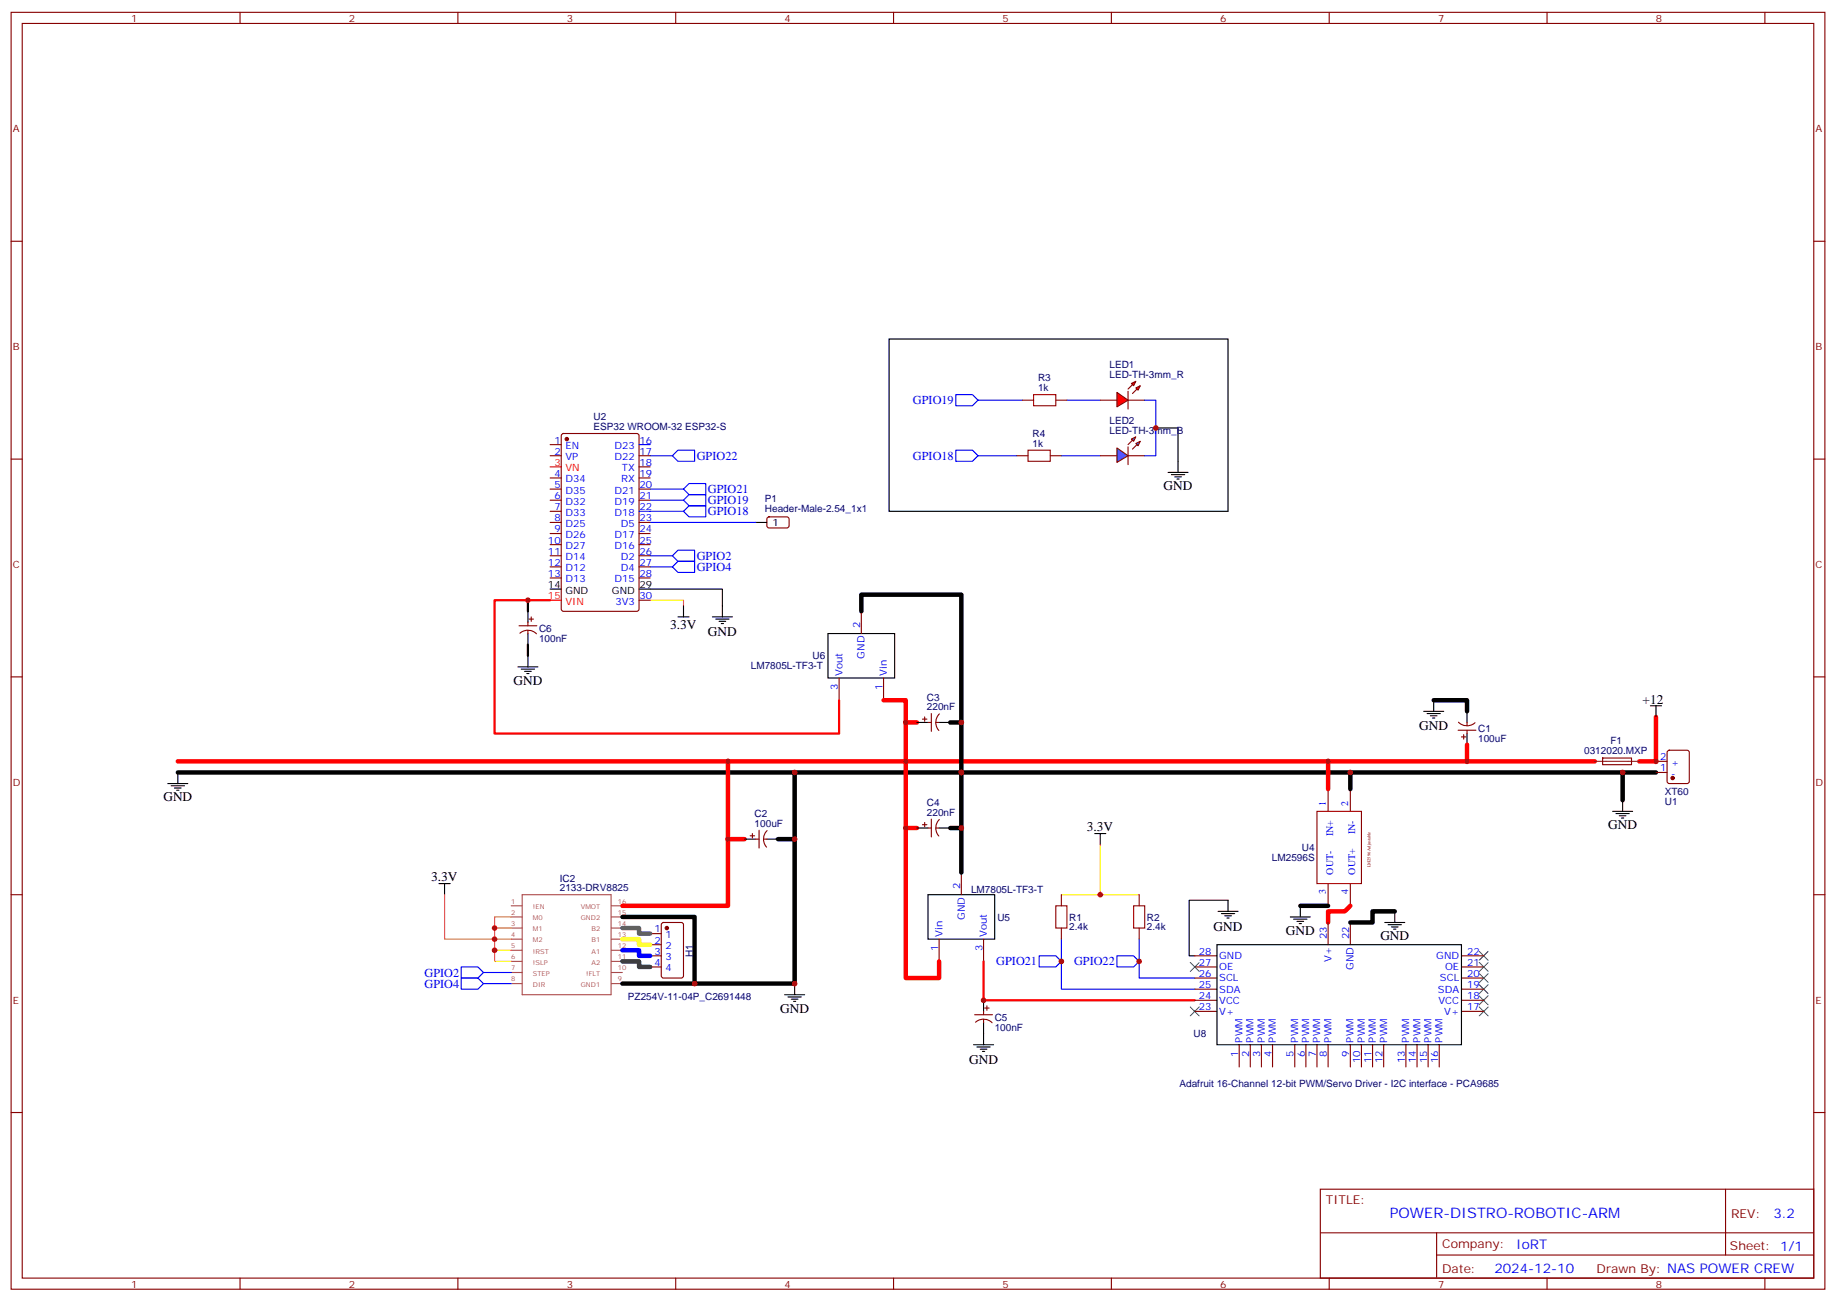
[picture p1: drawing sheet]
<svg xmlns="http://www.w3.org/2000/svg" width="583mm" height="413mm" viewBox="0 0 583 413" stroke-linecap="round" stroke-linejoin="round" font-family="sans-serif">
<g fill="none" stroke="#870000" stroke-width=".35">
<path d="M3.5 3.9h575.8v405.4h-575.8zM7.1 7.4h568.6v398.3h-568.6zM76.2 3.9v3.5M145.3 3.9v3.5M214.5 3.9v3.5M283.6 3.9v3.5M352.8 3.9v3.5M421.9 3.9v3.5M491.1 3.9v3.5M560.2 3.9v3.5M3.5 76.6h3.6M575.7 76.6h3.6"/>
<path d="M3.5 145.7h3.6M575.7 145.7h3.6M243.7 164.3l.4-.2h5.9l.5 .7-.1 2.4-.6 .4-6-.1-.4-.6v-2.1zM164.7 198.6h5.7M167.6 197.6v1M167.9 196.5h1.4M168.6 195.8v1.4M273.4 194.1v7M3.5 214.9h3.6M165 201a3.8 3.8 0 0 1 5.3 .2M167.6 200.1v1M266.3 215.2v7.1"/>
<path d="M280.5 215.2v7.1M575.7 214.9h3.6M292.8 228.3h1.4M293.5 227.6v1.4M294.6 229.3h1M295.6 226.5v5.7M297 229.3h1.1M298.2 226.6a3.8 3.8 0 0 0-.2 5.3M462.8 231.8h5.7M463 229.3a3.8 3.8 0 0 0 5.2 .1M463.9 233.9h1.4M464.6 233.2v1.4"/>
<path d="M465.7 229.3v1.1M465.7 231.8v1.1M529.4 238.4l.5-.2h5.6l.7 .4v9.4l-.4 .7h-5.9l-.7-.4v-9.4zM421.6 250.5v7.1M428.6 250.5v7.1M508.7 240.6h9.1l.1 2.1h-9.2zM525.6 245.2h3.6M525.6 241.7h3.6M238.1 265.3h1.4M238.8 264.6v1.4M239.9 266.4h1M240.9 263.6v5.6"/>
<path d="M242.4 266.4h1M243.5 263.7a3.8 3.8 0 0 0-.2 5.2M292.8 261.8h1.4M293.5 261.1v1.4M294.6 262.9h1M295.6 260v5.7M297 262.9h1.1M298.2 260.1a3.8 3.8 0 0 0-.2 5.3M305.2 277v7M3.5 284h3.6M206.4 296.4h3.5M206.4 299.9h3.5"/>
<path d="M210.1 293l.5-.2h5.7l.6 .5 .1 16.5-.5 .6-5.9 .1-.6-.5-.1-16.5zM298.1 298.1v7.1M312.2 298.1v7.1M336.9 284v3.5M336.9 294.6v3.5M361.6 284v3.5M361.6 294.6v3.5M421.6 280.5v7M421.6 292.8v7.1M428.6 280.5v7M428.6 292.8v7.1M575.7 284h3.6"/>
<path d="M206.4 307h3.5M206.4 303.4h3.5M313.3 319.3v1.4M379.2 317.5h7.1M379.2 314h7.1M379.2 310.5h7.1M379.2 307h7.1M379.2 303.4h7.1M463.9 317.5h7.1M463.9 314h7.1M463.9 310.5h7.1M463.9 307h7.1"/>
<path d="M463.9 303.4h7.1M309.4 322.1h5.6M309.7 324.5a3.8 3.8 0 0 1 5.2 .2M312.2 321.1v1M312.2 323.5v1.1M312.6 320h1.4M379.2 321.1h7.1M393.3 331.6v7.1M396.9 331.6v7.1M400.4 331.6v7.1M403.9 331.6v7.1M411 331.6v7.1"/>
<path d="M414.5 331.6v7.1M418 331.6v7.1M421.6 331.6v7.1M428.6 331.6v7.1M432.2 331.6v7.1M435.7 331.6v7.1M439.2 331.6v7.1M446.3 331.6v7.1M449.8 331.6v7.1M453.3 331.6v7.1M456.8 331.6v7.1M463.9 321.1h7.1"/>
<path d="M3.5 353.2h3.6M575.7 353.2h3.6M419.1 377.5h156.6v28.2h-156.6zM547.7 377.5v20.9M419.1 391.4h156.5M456 398.4h119.6M456 391.4v14.1M76.2 405.7v3.6M145.3 405.7v3.6M214.5 405.7v3.6M283.6 405.7v3.6M352.8 405.7v3.6"/>
<path d="M421.9 405.7v3.6M491.1 405.7v3.6M560.2 405.7v3.6"/>
</g>
<path d="M280.5 222.3h7v88.2h10.6v-5.3M287.5 229.3h3.5M465.7 236.4v5.3M525.6 227.6v14.1h-5.3M56.4 241.7h449.8M231.1 241.7v45.8h-33.5M421.6 241.7v8.8M231.1 266.4h5.3M287.5 262.9h3.5M428.6 287.5l-1.7 1.8h-5.3v3.5" fill="none" stroke="#f00" stroke-width="1.4"/>
<path d="M273.4 194.1v-5.3h31.8v88.2M301.6 229.3h3.6M455.1 222.3h10.6v3.5M56.4 245.2h469.2M252.2 245.2v67h-54.6M428.6 245.2v5.3M515.1 245.2v8.8M246.9 266.4h5.3M301.6 262.9h3.6M197.6 291.1h22.9v21.1M412.7 287.5h8.9" fill="none" stroke="#000" stroke-width="1.4"/>
<g fill="none" stroke="#000" stroke-width=".35">
<path d="M366.9 135.9h7v14.1M370.8 150h6.3M371.8 150.7h4.3M372.9 151.4h2.1M373.6 152.1h.7M239.9 165.8h3.5M167.6 194.1v3.5M226.1 195.8h6.4M227.2 196.5h4.2M228.2 197.2h2.2M229 197.9h.7M229.3 192.3v3.5"/>
<path d="M164.4 211.7h6.3M165.5 212.4h4.2M166.5 213.1h2.1M167.2 213.8h.7M167.6 201.1v3.5M167.6 208.2v3.5M262.8 201.1h21.2v14.1h-21.2zM291 229.3h3.6M298.1 229.3h3.5M451.9 225.8h6.4M453 226.5h4.2M454 227.2h2.1"/>
<path d="M454.7 227.9h.7M455.1 222.3v3.5M465.7 225.8v3.5M465.7 232.9v3.5M523.9 224h3.5M525.6 224v3.6M53.3 248.7h6.3M54.3 249.4h4.3M55.4 250.2h2.1M56.1 250.9h.7M56.4 245.2v3.5M511.9 257.6h6.3"/>
<path d="M512.9 258.3h4.3M514 259h2.1M514.7 259.7h.7M515.1 254v3.6M236.4 266.4h3.5M243.4 266.4h3.5M291 262.9h3.6M298.1 262.9h3.5M347.5 264.6h3.5M349.2 264.6v3.5M139.3 280.5h3.6M141.1 280.5v3.5"/>
<path d="M294.6 284h21.1v14.1h-21.1zM386.3 299.9h77.6v31.7h-77.6zM386.6 289.3h6.4M387.7 290h4.2M388.8 290.7h2.1M389.5 291.4h.7M389.8 289.3v-3.5h-12.3v17.6h1.7M249.1 315.8h6.3M250.1 316.5h4.3M251.2 317.2h2.1M251.9 317.9h.7M252.2 312.2v3.6"/>
<path d="M312.2 317.5v3.6M309 331.6h6.4M310.1 332.4h4.2M311.1 333.1h2.2M311.9 333.8h.7M312.2 324.6v7"/>
</g>
<g fill="none" stroke="#a64a4a" stroke-width=".35">
<path d="M162.3 287.5h3.4M162.3 291.1h3.4M162.3 294.6h3.4M162.3 298.1h3.4M165.7 284h28.3v31.8h-28.3zM194.1 287.5h3.5M194.1 291.1h3.5M194.1 294.6h3.5M194.1 298.1h3.5M162.3 301.7h3.4M162.3 305.2h3.4M162.3 308.7h3.4"/>
<path d="M162.3 312.2h3.4M194.1 301.7h3.5M194.1 305.2h3.5M194.1 308.7h3.5M194.1 312.2h3.5"/>
</g>
<path d="M349.2 268.1v15.9M141.1 284v14.1h21.2M157 294.6h5.3M162.3 291.1h-5.3v14.1h5.3M336.9 284h24.7M157 301.7h5.3" fill="none" stroke="#f90" stroke-width=".35"/>
<path d="M174.6 190.5h-17.6v42.4h109.3v-10.6M312.2 305.2v12.3h67" fill="none" stroke="#f00" stroke-width=".71"/>
<path d="M167.6 190.5v3.6M167.6 204.6v3.6" fill="none" stroke="#000" stroke-width=".71"/>
<g fill="none" stroke="#00f" stroke-width=".35">
<path d="M303.4 125.3h5.3l1.7 1.7-1.7 1.8h-5.3zM310.4 127h14.2M338.7 127h10.5M206.4 155.3h10.6M206.4 144.7h7M206.4 158.8h10.6M213.4 144.7l1.8-1.8h5.3v3.5h-5.3zM217 155.3l1.7-1.8h5.3v3.5h-5.3zM217 158.8l1.7-1.8h5.3v3.5h-5.3zM303.4 142.9h5.3l1.7 1.8-1.7 1.7h-5.3zM310.4 144.7h12.4M336.9 144.7h12.3"/>
<path d="M206.4 180h7M206.4 176.4h7M206.4 165.8h33.5M206.4 162.3h10.6M213.4 176.4l1.8-1.7h5.3v3.5h-5.3zM213.4 180l1.8-1.8h5.3v3.5h-5.3zM217 162.3l1.7-1.8h5.3v3.6h-5.3zM336.9 298.1v15.9h42.3M361.6 298.1v12.4h17.6M146.4 307h5.3l1.8 1.7-1.8 1.8h-5.3zM146.4 310.5h5.3l1.8 1.7-1.8 1.8h-5.3zM153.5 308.7h8.8"/>
<path d="M153.5 312.2h8.8M329.8 303.4h5.3l1.8 1.8-1.8 1.8h-5.3zM354.5 303.4h5.3l1.8 1.8-1.8 1.8h-5.3z"/>
</g>
<g fill="none" stroke="#3c3" stroke-width=".35">
<path d="M377.8 319.7l2.8 2.8M377.8 305.5l2.8 2.9M380.6 319.7l-2.8 2.8M380.6 305.5l-2.8 2.9M469.5 302l2.9 2.8M469.5 305.5l2.9 2.9M469.5 309.1l2.9 2.8M469.5 312.6l2.9 2.8M469.5 316.1l2.9 2.8M469.5 319.7l2.9 2.8M472.4 302l-2.9 2.8M472.4 305.5l-2.9 2.9"/>
<path d="M472.4 309.1l-2.9 2.8M472.4 312.6l-2.9 2.8M472.4 316.1l-2.9 2.8M472.4 319.7l-2.9 2.8"/>
</g>
<path d="M418 257.6h14.2v22.9h-14.2zM335.1 287.5h3.6v7.1h-3.6zM359.8 287.5h3.6v7.1h-3.6z" fill="none" stroke="#a10000" stroke-width=".35"/>
<path d="M506.2 241.7h14.1" fill="none" stroke="#8c2424" stroke-width=".35"/>
<g fill="#870000" stroke="#870000" stroke-width=".35">
<circle cx="530.9" cy="247" r=".53"/>
<circle cx="211.7" cy="294.6" r=".53"/>
</g>
<path d="M197.6 305.2h5.2v1.8h3.6" fill="none" stroke="#008700" stroke-width="1.4"/>
<path d="M197.6 301.7h5.2v1.7h3.6" fill="none" stroke="#00f" stroke-width="1.4"/>
<path d="M197.6 298.1h5.2v1.8h3.6" fill="none" stroke="#ff0" stroke-width="1.4"/>
<path d="M197.6 294.6h5.2v1.8h3.6" fill="none" stroke="#666" stroke-width="1.4"/>
<g fill="#f00" stroke="#870000" stroke-width=".35">
<path d="M354.5 124.6l3.6 2.4-3.6 2.2z"/>
<path d="M358.1 124.2v5.7z"/>
</g>
<g fill="#870000" stroke="#870000" stroke-width=".35">
<path d="M358.1 123.5l1.4-1.4z"/>
<path d="M359.5 124.9l1.4-1.4z"/>
</g>
<g fill="#f00" stroke="#870000" stroke-width=".35">
<path d="M359.1 121.7l1.4-.7-.7 1.4z"/>
<path d="M360.5 123.2l1.4-.8-.7 1.5z"/>
</g>
<path d="M349.2 127h5.3M358.1 127h5.3M349.2 144.7h5.3M358.1 144.7h5.3" fill="none" stroke="#870000" stroke-width=".35"/>
<g fill="#09f" stroke="#870000" stroke-width=".35">
<path d="M360.5 140.8l1.4-.7-.7 1.4z"/>
<path d="M359.1 139.4l1.4-.7-.7 1.4z"/>
</g>
<g fill="#870000" stroke="#870000" stroke-width=".35">
<path d="M359.5 142.6l1.4-1.5z"/>
<path d="M358.1 141.1l1.4-1.4z"/>
</g>
<path d="M358.1 141.9v5.6z" fill="#f00" stroke="#870000" stroke-width=".35"/>
<path d="M354.5 142.2l3.6 2.5-3.6 2.1z" fill="#09f" stroke="#870000" stroke-width=".35"/>
<path d="M328.1 125.3h7v3.5h-7zM326.3 142.9h7.1v3.5h-7.1z" fill="none" stroke="#a10000" stroke-width=".35"/>
<g fill="none" stroke="#870000" stroke-width=".35">
<path d="M178.4 137.8l.5-.2h23.2l.7 .4v55.4l-.4 .6-23.5 .1-.7-.5v-55.3zM324.6 127h3.5M335.1 127h3.6M174.6 144.7h3.6M174.6 141.1h3.6M174.6 151.7h3.6M174.6 155.3h3.6M174.6 158.8h3.6M202.8 144.7h3.6M202.8 151.7h3.6M202.8 155.3h3.6M202.8 158.8h3.6"/>
<path d="M202.8 148.2h3.6M322.8 144.7h3.5M333.4 144.7h3.5M174.6 162.3h3.6M174.6 165.8h3.6M174.6 169.4h3.6M174.6 172.9h3.6M174.6 176.4h3.6M174.6 180h3.6M202.8 165.8h3.6M202.8 169.4h3.6M202.8 172.9h3.6"/>
<path d="M202.8 176.4h3.6M202.8 180h3.6M174.6 183.5h3.6M202.8 183.5h3.6M202.8 190.5h3.6"/>
</g>
<path d="M363.4 127h3.5v17.7h-3.5M202.8 141.1h3.6M202.8 162.3h3.6" fill="none" stroke="#00f" stroke-width=".35"/>
<circle cx="179.9" cy="139.4" r=".53" fill="#870000" stroke="#870000" stroke-width=".35"/>
<path d="M174.6 148.2h3.6M174.6 190.5h3.6" fill="none" stroke="#f00" stroke-width=".35"/>
<g fill="none" stroke="#000" stroke-width=".35">
<path d="M282.2 107.6h107.6v54.7h-107.6zM174.6 187h3.6M202.8 187h26.5v5.3M215.2 195.8h3.5M217 192.3v3.5M409.6 291.1h6.3M410.6 291.8h4.3M411.7 292.5h2.1M412.4 293.2h.7M412.7 287.5v3.6M439.6 292.8h6.3M440.6 293.5h4.3"/>
<path d="M441.7 294.3h2.1M442.4 295h.7M442.7 289.3v3.5"/>
</g>
<path d="M206.4 190.5h10.6v1.8" fill="none" stroke="#f90" stroke-width=".35"/>
<path d="M442.7 289.3h-7v3.5h-7.1" fill="none" stroke="#000" stroke-width="1.4"/>
<g fill="#c00">
<circle cx="515.1" cy="245.2" r=".88"/>
<circle cx="287.5" cy="262.9" r=".88"/>
<circle cx="305.2" cy="262.9" r=".88"/>
<circle cx="231.1" cy="266.4" r=".88"/>
<circle cx="252.2" cy="266.4" r=".88"/>
<circle cx="220.5" cy="312.2" r=".88"/>
<circle cx="157" cy="298.1" r=".88"/>
<circle cx="157" cy="294.6" r=".88"/>
<circle cx="157" cy="301.7" r=".88"/>
<circle cx="305.2" cy="245.2" r=".88"/>
<circle cx="287.5" cy="229.3" r=".88"/>
<circle cx="305.2" cy="229.3" r=".88"/>
<circle cx="252.2" cy="245.2" r=".88"/>
<circle cx="252.2" cy="312.2" r=".88"/>
<circle cx="336.9" cy="305.2" r=".88"/>
<circle cx="361.6" cy="305.2" r=".88"/>
<circle cx="349.3" cy="284" r=".88"/>
<circle cx="312.2" cy="317.5" r=".88"/>
<circle cx="428.6" cy="245.2" r=".88"/>
<circle cx="421.6" cy="241.7" r=".88"/>
<circle cx="231.1" cy="241.7" r=".88"/>
<circle cx="287.5" cy="241.7" r=".88"/>
<circle cx="465.7" cy="241.7" r=".88"/>
<circle cx="525.6" cy="241.7" r=".88"/>
<circle cx="366.9" cy="135.9" r=".88"/>
<circle cx="167.6" cy="190.5" r=".88"/>
</g>
<text font-size="4.6" fill="#00f" x="441.2" y="386.5">POWER-DISTRO-ROBOTIC-ARM</text>
<g font-size="4.2">
<text x="369.4" y="155.6">GND</text>
<text x="212.8" y="199.8">3.3V</text>
<text x="224.7" y="201.9">GND</text>
<text x="163" y="217.3">GND</text>
<text x="521.4" y="223.3">+12</text>
<text x="450.5" y="231.9">GND</text>
<text x="51.9" y="254.4">GND</text>
<text x="345" y="263.9">3.3V</text>
<text x="510.5" y="263.2">GND</text>
<text x="136.9" y="279.8">3.3V</text>
<text x="385.2" y="295.4">GND</text>
<text x="408.2" y="296.7">GND</text>
<text x="438.1" y="298.5">GND</text>
<text x="247.6" y="321.4">GND</text>
<text x="307.6" y="337.7">GND</text>
</g>
<g font-size="4.2" fill="#00f">
<text x="562.9" y="386.8">3.2</text>
<text x="481.3" y="396.3">IoRT</text>
<text x="474.4" y="404.1">2024-12-10</text>
</g>
<g font-size="3.9" fill="#00f">
<text x="289.8" y="128.3">GPIO19</text>
<text x="221.2" y="145.9">GPIO22</text>
<text x="289.8" y="145.9">GPIO18</text>
<text x="224.7" y="156.5">GPIO21</text>
<text x="224.7" y="160.1">GPIO19</text>
<text x="224.7" y="163.6">GPIO18</text>
<text x="221.2" y="177.7">GPIO2</text>
<text x="221.2" y="181.2">GPIO4</text>
<text x="134.8" y="310">GPIO2</text>
<text x="316.3" y="306.5">GPIO21</text>
<text x="341" y="306.5">GPIO22</text>
<text x="134.8" y="313.5">GPIO4</text>
</g>
<g font-size="3.9" fill="#800">
<text x="420.9" y="382.1">TITLE:</text>
<text x="549.5" y="386.8">REV:</text>
<text x="457.8" y="396.3">Company:</text>
<text x="549.1" y="396.9">Sheet: 1/1</text>
<text x="457.8" y="404">Date:</text>
<text x="506.8" y="404.1">Drawn By: NAS POWER CREW</text>
</g>
<g font-size="3.2" fill="#800">
<text x="41.6" y="6.9">1</text>
<text x="110.8" y="6.9">2</text>
<text x="179.9" y="6.9">3</text>
<text x="249.1" y="6.9">4</text>
<text x="318.2" y="6.9">5</text>
<text x="387.3" y="6.9">6</text>
<text x="456.5" y="6.9">7</text>
<text x="525.6" y="6.9">8</text>
<text x="4.1" y="42">A</text>
<text x="576.3" y="42">A</text>
<text x="4.1" y="111.2">B</text>
<text x="576.3" y="111.2">B</text>
<text x="4.1" y="180.3">C</text>
<text x="576.3" y="180.3">C</text>
<text x="4.1" y="249.4">D</text>
<text x="576.3" y="249.4">D</text>
<text x="4.1" y="318.6">E</text>
<text x="576.3" y="318.6">E</text>
<text x="41.6" y="408.7">1</text>
<text x="110.8" y="408.7">2</text>
<text x="179.9" y="408.7">3</text>
<text x="249.1" y="408.7">4</text>
<text x="318.2" y="408.7">5</text>
<text x="387.3" y="408.7">6</text>
<text x="456.5" y="408.7">7</text>
<text x="525.6" y="408.7">8</text>
</g>
<g font-size="3.2" fill="#000080">
<text x="352.2" y="120">LED-TH-3mm_R</text>
<text x="352.2" y="116.8">LED1</text>
<text x="329.5" y="124.2">1k</text>
<text x="329.5" y="121">R3</text>
<text x="188.4" y="136.5">ESP32 WROOM-32 ESP32-S</text>
<text x="188.4" y="133.3">U2</text>
<text x="352.2" y="137.6">LED-TH-3mm_B</text>
<text x="352.2" y="134.4">LED2</text>
<text x="327.7" y="141.9">1k</text>
<text x="327.7" y="138.7">R4</text>
<text x="242.8" y="159.3">P1</text>
<text x="242.8" y="162.5">Header-Male-2.54_1x1</text>
<text x="171.1" y="203.7">100nF</text>
<text x="171.1" y="200.6">C6</text>
<text x="257.9" y="209.3">U6</text>
<text x="238.3" y="212.5">LM7805L-TF3-T</text>
<text x="294.2" y="225.5">220nF</text>
<text x="294.2" y="222.4">C3</text>
<text x="469.2" y="232.3">C1</text>
<text x="469.2" y="235.4">100uF</text>
<text x="502.9" y="239.3">0312020.MXP</text>
<text x="511.2" y="236.2">F1</text>
<text x="294.2" y="255.9">C4</text>
<text x="528.5" y="252.4">XT60</text>
<text x="528.5" y="255.6">U1</text>
<text x="239.5" y="262.5">100uF</text>
<text x="239.5" y="259.3">C2</text>
<text x="294.2" y="259">220nF</text>
<text x="403.7" y="273.3">LM2596S</text>
<text x="413.3" y="270.2">U4</text>
<text x="177.7" y="279.9">IC2</text>
<text x="177.7" y="283">2133-DRV8825</text>
<text x="308.2" y="283.4">LM7805L-TF3-T</text>
<text x="316.6" y="292.3">U5</text>
<text x="339.4" y="292.3">R1</text>
<text x="364.1" y="292.3">R2</text>
<text x="339.4" y="295.4">2.4k</text>
<text x="364.1" y="295.4">2.4k</text>
<text x="219.9" y="303.8" transform="rotate(-90 219.9 303.8)">H1</text>
<text x="199.3" y="317.5">PZ254V-11-04P_C2691448</text>
<text x="315.7" y="324">C5</text>
<text x="315.7" y="327.1">100nF</text>
<text x="378.9" y="329.3">U8</text>
<text x="374.4" y="345.2">Adafruit 16-Channel 12-bit PWM/Servo Driver - I2C interface - PCA9685</text>
</g>
<g font-size="3.2" fill="#00f">
<text x="176" y="140.8">1</text>
<text x="179.5" y="142.6">EN</text>
<text x="195.1" y="142.6">D23</text>
<text x="203" y="140.8">16</text>
<text x="176" y="144.3">2</text>
<text x="179.5" y="146.1">VP</text>
<text x="195.1" y="146.1">D22</text>
<text x="197.4" y="149.6">TX</text>
<text x="203" y="144.3">17</text>
<text x="203" y="147.8">18</text>
<text x="176" y="151.4">4</text>
<text x="176" y="154.9">5</text>
<text x="179.5" y="153.1">D34</text>
<text x="197.2" y="153.1">RX</text>
<text x="203" y="151.4">19</text>
<text x="203" y="154.9">20</text>
<text x="176" y="158.4">6</text>
<text x="176" y="162">7</text>
<text x="179.5" y="156.7">D35</text>
<text x="179.5" y="160.2">D32</text>
<text x="195.1" y="156.7">D21</text>
<text x="195.1" y="160.2">D19</text>
<text x="203" y="158.4">21</text>
<text x="203" y="162">22</text>
<text x="176" y="165.5">8</text>
<text x="179.5" y="163.7">D33</text>
<text x="179.5" y="167.3">D25</text>
<text x="195.1" y="163.7">D18</text>
<text x="197.1" y="167.3">D5</text>
<text x="203" y="165.5">23</text>
<text x="173.9" y="172.5">10</text>
<text x="176" y="169">9</text>
<text x="179.5" y="170.8">D26</text>
<text x="195.1" y="170.8">D17</text>
<text x="203" y="169">24</text>
<text x="203" y="172.5">25</text>
<text x="173.9" y="176.1">11</text>
<text x="173.9" y="179.6">12</text>
<text x="179.5" y="174.3">D27</text>
<text x="179.5" y="177.8">D14</text>
<text x="195.1" y="174.3">D16</text>
<text x="197.1" y="177.8">D2</text>
<text x="203" y="179.6">27</text>
<text x="203" y="176.1">26</text>
<text x="173.9" y="183.1">13</text>
<text x="179.5" y="181.4">D12</text>
<text x="179.5" y="184.9">D13</text>
<text x="195.1" y="184.9">D15</text>
<text x="197.1" y="181.4">D4</text>
<text x="203" y="183.1">28</text>
<text x="195.3" y="191.9">3V3</text>
<text x="203" y="190.2">30</text>
<text x="273" y="199.4" transform="rotate(-90 273 199.4)">2</text>
<text x="274.5" y="209.1" transform="rotate(-90 274.5 209.1)">GND</text>
<text x="267.4" y="214.5" transform="rotate(-90 267.4 214.5)">Vout</text>
<text x="281.5" y="214.5" transform="rotate(-90 281.5 214.5)">Vin</text>
<text x="266" y="219" transform="rotate(-90 266 219)">3</text>
<text x="280.1" y="219" transform="rotate(-90 280.1 219)">1</text>
<text x="527" y="244.9">1</text>
<text x="527" y="241.3">2</text>
<text x="530.5" y="243.1">+</text>
<text x="530.5" y="246.6">-</text>
<text x="420.9" y="255.8" transform="rotate(-90 420.9 255.8)">1</text>
<text x="427.9" y="255.8" transform="rotate(-90 427.9 255.8)">2</text>
<text x="423.2" y="265.5" transform="rotate(-90 423.2 265.5)">IN+</text>
<text x="430.2" y="264.8" transform="rotate(-90 430.2 264.8)">IN-</text>
<text x="423.2" y="277.7" transform="rotate(-90 423.2 277.7)">OUT-</text>
<text x="430.2" y="277.7" transform="rotate(-90 430.2 277.7)">OUT+</text>
<text x="304.8" y="282.3" transform="rotate(-90 304.8 282.3)">2</text>
<text x="420.9" y="283.8" transform="rotate(-90 420.9 283.8)">3</text>
<text x="427.9" y="283.8" transform="rotate(-90 427.9 283.8)">4</text>
<text x="306.2" y="292" transform="rotate(-90 306.2 292)">GND</text>
<text x="207.7" y="296">1</text>
<text x="207.7" y="299.5">2</text>
<text x="211.2" y="297.8">1</text>
<text x="299.2" y="297.4" transform="rotate(-90 299.2 297.4)">Vin</text>
<text x="313.3" y="297.4" transform="rotate(-90 313.3 297.4)">Vout</text>
<text x="421.2" y="298.1" transform="rotate(-90 421.2 298.1)">23</text>
<text x="428.3" y="298.1" transform="rotate(-90 428.3 298.1)">22</text>
<text x="207.7" y="303.1">3</text>
<text x="211.2" y="301.3">2</text>
<text x="211.2" y="304.8">3</text>
<text x="297.7" y="301.9" transform="rotate(-90 297.7 301.9)">1</text>
<text x="311.9" y="301.9" transform="rotate(-90 311.9 301.9)">3</text>
<text x="380.5" y="303.1">28</text>
<text x="387" y="304.5">GND</text>
<text x="422.6" y="305.4" transform="rotate(-90 422.6 305.4)">V+</text>
<text x="455.9" y="304.5">GND</text>
<text x="465.7" y="303.1">22</text>
<text x="207.7" y="306.6">4</text>
<text x="211.2" y="308.4">4</text>
<text x="380.5" y="310.1">26</text>
<text x="380.5" y="306.6">27</text>
<text x="387" y="311.5">SCL</text>
<text x="387" y="308">OE</text>
<text x="429.7" y="307.9" transform="rotate(-90 429.7 307.9)">GND</text>
<text x="457" y="311.5">SCL</text>
<text x="458.7" y="308">OE</text>
<text x="465.7" y="310.1">20</text>
<text x="465.7" y="306.6">21</text>
<text x="380.5" y="317.2">24</text>
<text x="380.5" y="313.7">25</text>
<text x="387" y="315.1">SDA</text>
<text x="456.4" y="315.1">SDA</text>
<text x="465.7" y="317.2">18</text>
<text x="465.7" y="313.7">19</text>
<text x="380.5" y="320.7">23</text>
<text x="387" y="322.1">V+</text>
<text x="387" y="318.6">VCC</text>
<text x="456.6" y="318.6">VCC</text>
<text x="458.4" y="322.1">V+</text>
<text x="465.7" y="320.7">17</text>
<text x="393" y="335.4" transform="rotate(-90 393 335.4)">1</text>
<text x="394.4" y="330.9" transform="rotate(-90 394.4 330.9)">PWM</text>
<text x="396.5" y="335.4" transform="rotate(-90 396.5 335.4)">2</text>
<text x="397.9" y="330.9" transform="rotate(-90 397.9 330.9)">PWM</text>
<text x="400" y="335.4" transform="rotate(-90 400 335.4)">3</text>
<text x="401.5" y="330.9" transform="rotate(-90 401.5 330.9)">PWM</text>
<text x="403.6" y="335.4" transform="rotate(-90 403.6 335.4)">4</text>
<text x="405" y="330.9" transform="rotate(-90 405 330.9)">PWM</text>
<text x="410.6" y="335.4" transform="rotate(-90 410.6 335.4)">5</text>
<text x="412" y="330.9" transform="rotate(-90 412 330.9)">PWM</text>
<text x="414.2" y="335.4" transform="rotate(-90 414.2 335.4)">6</text>
<text x="415.6" y="330.9" transform="rotate(-90 415.6 330.9)">PWM</text>
<text x="417.7" y="335.4" transform="rotate(-90 417.7 335.4)">7</text>
<text x="419.1" y="330.9" transform="rotate(-90 419.1 330.9)">PWM</text>
<text x="421.2" y="335.4" transform="rotate(-90 421.2 335.4)">8</text>
<text x="422.6" y="330.9" transform="rotate(-90 422.6 330.9)">PWM</text>
<text x="428.3" y="335.4" transform="rotate(-90 428.3 335.4)">9</text>
<text x="429.7" y="330.9" transform="rotate(-90 429.7 330.9)">PWM</text>
<text x="433.2" y="330.9" transform="rotate(-90 433.2 330.9)">PWM</text>
<text x="436.7" y="330.9" transform="rotate(-90 436.7 330.9)">PWM</text>
<text x="440.3" y="330.9" transform="rotate(-90 440.3 330.9)">PWM</text>
<text x="447.3" y="330.9" transform="rotate(-90 447.3 330.9)">PWM</text>
<text x="450.8" y="330.9" transform="rotate(-90 450.8 330.9)">PWM</text>
<text x="454.4" y="330.9" transform="rotate(-90 454.4 330.9)">PWM</text>
<text x="457.9" y="330.9" transform="rotate(-90 457.9 330.9)">PWM</text>
<text x="431.8" y="337.4" transform="rotate(-90 431.8 337.4)">10</text>
<text x="435.3" y="337.4" transform="rotate(-90 435.3 337.4)">11</text>
<text x="438.9" y="337.4" transform="rotate(-90 438.9 337.4)">12</text>
<text x="445.9" y="337.4" transform="rotate(-90 445.9 337.4)">13</text>
<text x="449.4" y="337.4" transform="rotate(-90 449.4 337.4)">14</text>
<text x="453" y="337.4" transform="rotate(-90 453 337.4)">15</text>
<text x="456.5" y="337.4" transform="rotate(-90 456.5 337.4)">16</text>
</g>
<g font-size="3.2" fill="#f00">
<text x="176" y="147.8">3</text>
<text x="179.5" y="149.6">VN</text>
<text x="173.9" y="190.2">15</text>
<text x="179.5" y="191.9">VIN</text>
</g>
<g font-size="3.2">
<text x="245.2" y="166.9">1</text>
<text x="173.9" y="186.7">14</text>
<text x="179.5" y="188.4">GND</text>
<text x="194.3" y="188.4">GND</text>
<text x="203" y="186.7">29</text>
</g>
<g font-size="2.1" fill="#a54b4b">
<text x="162.3" y="286.9">1</text>
<text x="196.1" y="286.9">16</text>
<text x="162.3" y="290.4">2</text>
<text x="162.3" y="293.9">3</text>
<text x="169.2" y="288.6">!EN</text>
<text x="169.2" y="292.1">M0</text>
<text x="184.4" y="292.1">GND2</text>
<text x="184.4" y="288.6">VMOT</text>
<text x="196.1" y="293.9">14</text>
<text x="196.1" y="290.4">15</text>
<text x="162.3" y="297.4">4</text>
<text x="169.2" y="295.6">M1</text>
<text x="169.2" y="299.2">M2</text>
<text x="187.8" y="299.2">B1</text>
<text x="187.8" y="295.6">B2</text>
<text x="196.1" y="297.4">13</text>
<text x="162.3" y="301">5</text>
<text x="162.3" y="304.5">6</text>
<text x="169.2" y="302.7">!RST</text>
<text x="187.8" y="302.7">A1</text>
<text x="196.1" y="304.5">11</text>
<text x="196.1" y="301">12</text>
<text x="162.3" y="308">7</text>
<text x="162.3" y="311.5">8</text>
<text x="169.2" y="306.2">!SLP</text>
<text x="169.2" y="309.8">STEP</text>
<text x="186" y="309.8">!FLT</text>
<text x="187.8" y="306.2">A2</text>
<text x="196.1" y="311.5">9</text>
<text x="196.1" y="308">10</text>
<text x="169.2" y="313.3">DIR</text>
<text x="184.4" y="313.3">GND1</text>
</g>
<text font-size="1.4" fill="#840000" x="435.1" y="275.4" transform="rotate(-90 435.1 275.4)">LM2596 Adjustable</text>
</svg>
